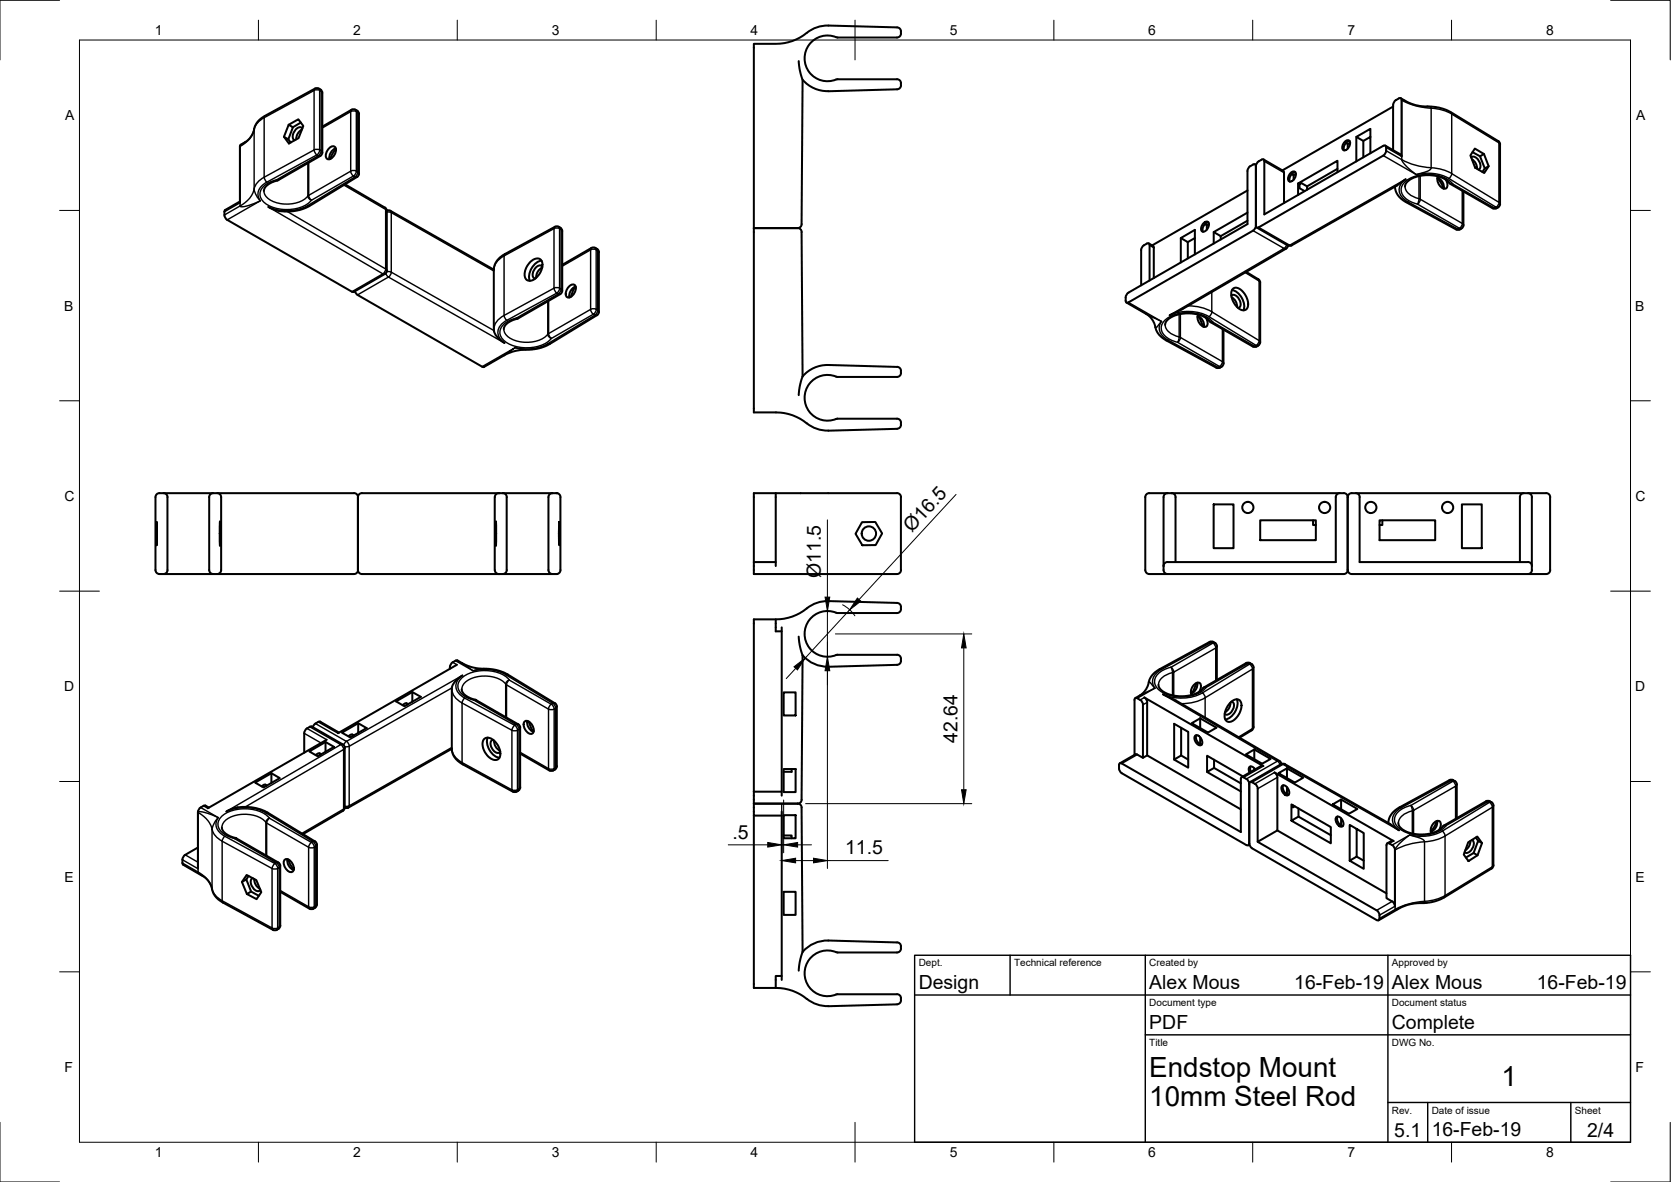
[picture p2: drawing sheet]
<svg xmlns="http://www.w3.org/2000/svg" width="420mm" height="297mm" viewBox="0 0 420 297" stroke-linecap="round" stroke-linejoin="round" font-family="sans-serif">
<!-- layer: Visible -->
<g fill="none" stroke="#000" stroke-width=".51">
<path d="M200.8 15.4l.3 2.2 .7 2.5-.3 36.2M202.8 8.3a12 12 0 0 1-7.7 2.7h-5.6v46.3M202.9 8.3a8.2 8.2 0 0 1 5.4-1.9l17.3 .5a1.3 1.3 0 0 1 1 1.3 1.3 1.3 0 0 1-1.1 1.2h-14.9M210.2 9.3a5.7 5.7 0 0 0-7.9 5.4 5.7 5.7 0 0 0 7.9 5.3M210.2 9.4h.4M210.6 19.9h14.9a1.3 1.3 0 0 1 1.1 1.3 1.3 1.3 0 0 1-1 1.2l-17.3 .5M210.6 19.9l-.4 .1M60.5 36.4l-.2 .4v14.2M72.5 35l.6 .8M72.6 31.4l2.4-1.4 1.3 1.7-1.2 3-2.5 1.4-1.2-1.7zM72.6 31.4l1.1 .6-1.2 3-1.1-.6M75.6 30.8l-1.9 1.2"/>
<path d="M75.9 32.6a2.73 2.73 0 0 0-1.4 2.4M76 32.3a1.15 1.15 0 0 0-1.8 .5l-.4 .7a1.31 1.31 0 0 0 .3 1.7M80.2 22.3l.3 .2M80.2 22.3l-.5-.2-.5 .2-13.3 7.3-1.5 1.5-.8 2.3-.7 1.2-.9 .9-1.5 .9M80.5 22.5l.4 .3 .1 .5M81 31.8l7.4-4.2a1.4 1.4 0 0 1 1.9 1.1v14.9l-.3 .7-12.9 7.8-1.5 .6-1.7 .4h-3.1a8 8 0 0 1-3.3-1.1M81 23.4v14.9M81 38.3l-.1 .5-.4 .4-10.5 6.1M82.9 37.2a.91 .91 0 0 1 1.2-.4 .91 .91 0 0 1 .3 1.3l-.6 1.2a.98 .98 0 0 1-1 .7 .98 .98 0 0 1-.9-.9l.2-.8zM84.4 37.3a2.6 2.6 0 0 0-1.6 2.7M84.4 37.5l-.8 1.1-.5 1.3M201.8 20a8.2 8.2 0 0 0 6.5 2.9"/>
<path d="M338.2 35.6a.73 .73 0 0 1 1.2 0 1.83 1.83 0 0 1-1.5 2.2 1.34 1.34 0 0 1 .3-2.2zM338.9 36.2v1.1M339.3 35.4a1.83 1.83 0 0 0-1.3 2.4M339.5 35.9l-.6 .3-.5-.3M341 34.4v6.2M342.8 35.4v4.1M344.6 34.4l-1.8 1-1.8-1 3.6-2v6.1M348.3 36.6l3.9 2.2M348.5 37.9v-1.1l-.4-.3-.3 .1-29.9 17.3v-13.4M348.5 37.9l-.2 .7-.5 .5-31.3 18-.5 .1-.2-.5-.2 .7-.5 .5-31.4 18.1h-.5l-.2-.4M350.3 26.4v11.3M350.3 26.8l-27.9 16"/>
<path d="M351.7 24.8a1.86 1.86 0 0 0-1.4 1.6M351.7 24.7h.5l.2 .4M352.2 24.7l1.1 .6a14.4 14.4 0 0 0 7.4 1.6l2.1 .4 1.9 .8 12 7.3M352.2 38.8l.2 .5M352.4 25.2v14.1M369.9 39.6a1.42 1.42 0 0 1 2.1 1l.1 .4a1.27 1.27 0 0 1-.3 1.6M370.2 38.2l1.9 1.1M370.8 37.3l2.3 1.4 1.2 3.1-1.1 1.7-2.3-1.4-1.2-3zM373.1 38.7l-1 .6 1.2 3M376.7 35.4l.4 .4 .1 .5v15a1.37 1.37 0 0 1-1.9 1l-10.6-6a8.4 8.4 0 0 0-9.1-1.7 3.1 3.1 0 0 0-2.3 2.3M56.4 53.2a1.93 1.93 0 0 0 .7 2.1l31.4 18h.5M60.3 50.6l-3.7 2.1-.2 .5"/>
<path d="M70 45.3l-1.6 .5-1.2 .7a1.86 1.86 0 0 0-.8 1.5M86.7 46.3l10.1 5.9M96.8 52.2l.3 .3 .2 .5M97.3 52.9l.9 .1 26 14.8M97.3 53v15M139.5 57l-13 7.1-1.2 1.1a4 4 0 0 0-1.1 2.6M139.5 57a1.39 1.39 0 0 1 1.9 1.1v15l-.2 .4-.3 .4-10.6 6.1M189.5 57.3v46.3h5.6a12.7 12.7 0 0 1 8.3 3.2l1.3 .7 1.4 .5 2.2 .2M189.5 57.3h11.1M201.5 58.3l.3 36.3M201.6 56.3a.97 .97 0 0 1-1 1 1.01 1.01 0 0 1 1 1M296.9 59.8v6.2"/>
<path d="M300.4 59.8l-1.7 1M302.7 56a.73 .73 0 0 1 1.2 0 1.83 1.83 0 0 1-1.5 2.2 1.34 1.34 0 0 1 .3-2.2zM303.4 56.6v1.1M303.9 55.9a1.83 1.83 0 0 0-1.4 2.3M304 56.3l-.6 .3-.4-.3M305.2 58.3v2.9M306.9 59.3v.9M313.7 53.4l-8.5 4.9 1.7 1M313.7 55.5l-6.8 3.8M313.7 47.9l-24 13.8M315.6 41.3l.2 .2M315.8 41.8v14.9"/>
<path d="M315.8 41.8l-.2-.5a2.06 2.06 0 0 0-1.9 1.7v13.3l-30.2 17.5a2.05 2.05 0 0 0-.5 1.8M316 57.2l7.8 4.5 .5 .1 .5-.1M317.2 40.1a1.9 1.9 0 0 0-1.4 1.7M317.2 40.1h.5l.2 .4M317.7 40.1l5.1 2.9 .1 8M324.5 43.5a.73 .73 0 0 1 1.3 0 1.83 1.83 0 0 1-1.5 2.1 1.34 1.34 0 0 1 .2-2.1zM325.3 44v1.2M325.7 43.3a1.83 1.83 0 0 0-1.4 2.4M325.8 43.7l-.5 .3-.5-.2M326.4 46.1v2.9M328.7 47.7v-.9l-1.5-.8-.5 .3v1l1.3 .7M336.3 43.3v-2.9l-9.9 5.7 .3 .2"/>
<path d="M336.3 42.4l-7.6 4.4M350.8 46.9v.1a4.7 4.7 0 0 0 2.7 3.8l12.6 6.8 .5 .2 .5-.2M353.4 45l-2.1 1.6-26.5 15.1M361.4 44.8l1 1.2 .5 1.4M361.4 44.7a2.6 2.6 0 0 1 1.6 2.7M361.6 44.3a2.27 2.27 0 0 0 1.8 3.1 1.47 1.47 0 0 0 .1-2.3M368 48.1v8.5l-.3 .7-.6 .3M370.1 40a2.78 2.78 0 0 1 1.3 2.4M374.3 41.8l-1 .5-.6 .9M89.2 73.2l.7 .9 31.3 18M96.8 68.9l-7.8 4.4M97.3 68l-.2 .5-.3 .4"/>
<path d="M124.2 67.8v14.9l.3 1.4a6.3 6.3 0 0 0 2.4 2.1M130.3 80l-2.3 1a2.2 2.2 0 0 0-1.3 1.7M133.3 65.8a1.82 1.82 0 0 1 2.8-.3 4 4 0 0 1-3.1 5.1 1.59 1.59 0 0 1-1-2.3l.5-1.3zM136.2 65.5a4.2 4.2 0 0 0-3 5.1M136.3 67.3a2.68 2.68 0 0 0-1.5 2.5M136.4 67.1a1.16 1.16 0 0 0-1.9 .5l-.3 .4a1.26 1.26 0 0 0 .4 2M143.2 71.9a.91 .91 0 0 1 1.2-.3 .91 .91 0 0 1 .4 1.2l-.6 1.2a.98 .98 0 0 1-1.1 .8 .98 .98 0 0 1-.9-.9l.2-.9zM144.3 72.6l-.8 2M144.7 72a2.6 2.6 0 0 0-1.5 2.7M144.8 72.3l-.5 .3-.3-.1M148.7 62.3l-7.3 4.3M148.7 62.3l.8-.1 .6 .3"/>
<path d="M150.1 62.5l.4 .4 .1 .5M150.6 63.4v15M150.6 78.4l-.1 .4-.4 .4-11.9 7.3-2.2 .9-2.5 .4a12.7 12.7 0 0 0-6.8 1.5l-5 2.9M283.3 76l5.7 3.5 1.2 1.8 .7 2 .6 .9 1 .9 13.3 7.3 .5 .1 .5-.1M287.6 61.6l-.5 .5-.2 .7v8.9M288.8 61.2l1.1 .6 .2 .4M289.1 61.6v8.9M289.1 61.6l-.1-.3-.4-.2-1 .5M290.1 62.3v7.6M300.4 63.9v-6.1l-3.5 2 1.8 1v4.1M301.1 79.6l.5 .3 .2-.1M301.1 79.4a2.6 2.6 0 0 1 1.6 2.7"/>
<path d="M301.3 79.1a2.27 2.27 0 0 0 1.8 3.1 1.47 1.47 0 0 0 .1-2.4M301.6 79.9l.9 2.2M309.6 74.3a1.34 1.34 0 0 1 1.9 .8l.4 .7a1.1 1.1 0 0 1-.6 1.6M309.7 74.7a2.75 2.75 0 0 1 1.4 2.4M309.8 72.9a4.2 4.2 0 0 1 2.8 5.1M309.9 72.7a1.59 1.59 0 0 1 2.4 .4 3.8 3.8 0 0 1 1.1 4.6 1.78 1.78 0 0 1-2.4-.6 4.1 4.1 0 0 1-1.1-4.4zM313.4 68.3l3 1.9 .4 .6 .1 15.2a1.4 1.4 0 0 1-1.9 1.1l-10.6-6.1a8.6 8.6 0 0 0-9.5-1.5 2.81 2.81 0 0 0-1.9 2.1M323.9 61.7l-.5 .8-26.3 15.3-3 1.4M121.2 92.2h.5M201.8 94.6l-.7 2.4-.3 2.3M201.8 94.6a8.2 8.2 0 0 1 6.5-2.9l17.3 .5a1.29 1.29 0 0 1 1 1.3 1.29 1.29 0 0 1-1.1 1.2h-14.9M210.2 94.6a5.7 5.7 0 0 0-7.9 5.4 5.7 5.7 0 0 0 7.9 5.3"/>
<path d="M210.2 94.7h.4M307.6 82.8l.1 8.5-.3 .7-.6 .4M210.6 105.2h14.9a1.3 1.3 0 0 1 1.1 1.3 1.3 1.3 0 0 1-1 1.2l-17.3 .5M210.6 105.2l-.4 .1M39.3 134.1h.2M39.3 131.2l.2 2.9-.2 2.9zM39.3 131.2h.1M40.1 123.9h48.9M40.1 123.9a1.01 1.01 0 0 0-1 1v18.4a1.11 1.11 0 0 0 1.5 1h13M41.1 123.9a1.01 1.01 0 0 1 1 1v18.4a.97 .97 0 0 1-1 1M53.6 123.9a1.01 1.01 0 0 0-1 1v18.4a1.01 1.01 0 0 0 1 1M54.6 123.9a1.01 1.01 0 0 1 1 1v18.4a1.01 1.01 0 0 1-1 1"/>
<path d="M55.3 131v6.2zM89 123.9a1.01 1.01 0 0 1 1 1M90 124.9v18.4M91 123.9h48.9M91 123.9a1.01 1.01 0 0 0-1 1M124.7 131v6.2zM125.4 123.9a1.04 1.04 0 0 0-1 1v18.4a1.01 1.01 0 0 0 1 1M126.4 123.9a.97 .97 0 0 1 1 1v18.4a1.01 1.01 0 0 1-1 1M138.9 123.9a1.01 1.01 0 0 0-1 1v18.4a1.01 1.01 0 0 0 1 1M139.9 123.9a1.01 1.01 0 0 1 1 1v18.4a.97 .97 0 0 1-1 1h-1M140.5 134.1h.2M140.6 131.2l.1 5.8v-2.9"/>
<path d="M140.7 131.2v2.9M195.1 123.9v18.3M216.7 131.2h3.4l1.7 2.9-1.6 2.9h-3.4l-1.7-2.9zM225.5 123.9h-36v17.4M225.5 123.9a.97 .97 0 0 1 1 1v18.4a1.01 1.01 0 0 1-1 1h-36v-3M289 123.9h48.9M289 123.9a1.01 1.01 0 0 0-1 1v18.4a1.38 1.38 0 0 0 1.6 1h4M293.6 123.9a1.01 1.01 0 0 0-1 1v18.4a1.01 1.01 0 0 0 1 1M294.6 123.9a1.01 1.01 0 0 1 1 1v16.4M305.2 126.8h5v11h-5zM316.9 130.8h14v4.9h-14zM330.2 130.8v1.1h.7"/>
<path d="M336.9 123.9a1.01 1.01 0 0 0-1 1v16.4l-42.3-.1a1.01 1.01 0 0 0-1 1M337.9 123.9a1.01 1.01 0 0 1 1 1M338.9 124.9v18.4M339.9 123.9h48.9M339.9 123.9a1.01 1.01 0 0 0-1 1M340.9 123.9a1.01 1.01 0 0 1 1 1M341.9 124.9v16.4l42.3-.1a1.01 1.01 0 0 1 1 1M346.9 130.8h14v4.9h-14zM347.6 130.8v1.1h-.7M367.6 126.8h5v11h-5zM383.2 123.9a1.01 1.01 0 0 0-1 1v16.4M384.2 123.9a1.01 1.01 0 0 1 1 1"/>
<path d="M385.2 124.9v18.4M388.8 123.9a1.01 1.01 0 0 1 1 1M389.8 124.9v18.4M90 143.3a1.01 1.01 0 0 0 1 1h34.4M90 143.3a1.01 1.01 0 0 1-1 1h-35.4M125.4 144.3h1M126.4 144.3h12.5M189.5 141.3h5.6M195.1 155.6v3.1h1.5M196.6 157.7v42.2M200.8 160l.3 2.2 .7 2.5M210.2 154a5.7 5.7 0 0 0-7.9 5.3 5.7 5.7 0 0 0 7.9 5.3"/>
<path d="M210.2 154l.4 .1M226.5 152.5a1.14 1.14 0 0 1-1 1.6h-14.9M226.5 152.5a1.01 1.01 0 0 0-.9-1l-17.3-.4a8.8 8.8 0 0 0-6.3 2.4 12.4 12.4 0 0 1-6.9 2.1h-5.6v43.4M338.9 143.3a1.01 1.01 0 0 0 1 1h44.3M338.9 143.3a1.01 1.01 0 0 1-1 1h-44.3M385.2 143.3a1.01 1.01 0 0 1-1 1M389.8 143.3a1.4 1.4 0 0 1-1.7 1h-3.9M99.6 176.3l4.1-2.4 2.1 1.2-4.1 2.4zM102.2 176.7l.1 .4M102.6 177a.77 .77 0 0 0-1.4 .2M103.7 173.9v2.4M113.1 167.7v.4"/>
<path d="M113.8 166.4l1.1-.5 1.2 .7a14.4 14.4 0 0 0 7.4 1.6l2.1 .4 1.9 .8 12 7.3M113.8 166.4l-.5 .5-.2 .7M114.9 167.1l-29.9 17.2M116.1 173.2l.1 .5a4.6 4.6 0 0 0 3.3 2.1M116.3 169.7a4.4 4.4 0 0 0-2.7 3.5v15M119.5 175.8l10.8 6.2M139.5 176.7l.4 .4 .1 .5v14.9a1.41 1.41 0 0 1-1.9 1.1l-7.3-4.2M197 174h3v5.8h-3zM201.8 164.7l-.3 36.3M201.8 164.7a8.2 8.2 0 0 0 6.5 2.8M210.6 164.6h14.9M210.6 164.5l-.4 .1"/>
<path d="M225.5 164.5a1.01 1.01 0 0 1 1 1M226.5 165.6a1.14 1.14 0 0 1-.9 1.5l-17.3 .5M286 175.5a1.82 1.82 0 0 1 1.4 1.6v13.3l-1.4-.8M286 175.5l-.5-.1-.2 .5v13.8M287.7 175.3l29.9 17.2M287.8 175.3l.5 .5 .1 .7v13.3l23.6 13.6M291.3 172.1a3.5 3.5 0 0 0 3 2.5 8.2 8.2 0 0 0 8.2-1.6M292.4 174.5l3.2 1.5 26.1 15.2 .5 .8M300 173.8l-.6 .3M300.8 171.6l-.8 2.2 .2 .1M301 171.6a2.6 2.6 0 0 1-1.5 2.7M301.5 173.9a1.47 1.47 0 0 0-.1-2.4 2.27 2.27 0 0 0-1.7 3.1"/>
<path d="M302.8 172.7l-.3 .3M304.1 161.3l-13.5 7.5-1.4 1.6-.6 2.1-.8 1.2-.8 .8-1.5 .9M304.1 161.3l.5-.1 .5 .1M305.1 161.3l.6 .4 .3 .7M306 162.4v8.5M309.3 176.7a1.63 1.63 0 0 1 2.6-.4 4.1 4.1 0 0 1-2.9 5.1 1.61 1.61 0 0 1-1-2.2l.4-1.3zM309.4 176.6a2.75 2.75 0 0 1-1.4 2.4M309.6 176.3a1.24 1.24 0 0 1 .4 1.9l-.4 .8a1.2 1.2 0 0 1-1.7 .4M311 175.7a4.2 4.2 0 0 1-2.9 5.1M314.7 166.9l-.6-.4-.8 .1-10.5 6.1M314.7 166.8l.4 .4 .1 .5v15.2l-.5 .6-3 1.9M64.1 196.7l4.1-2.4 2.2 1.2-4.1 2.4z"/>
<path d="M66.7 197.2l.1 .4M67.1 197.4l-.6-.2-.7 .4M68.2 194.3v2.5M76.5 184.3v4.9M77.8 188.8l4.1-2.3 2.1 1.2-4.1 2.4zM77.9 182.7a1.86 1.86 0 0 0-1.4 1.6M78.4 182.6l7.8 4.5 .5 .6v15.5l-.5 .6-10 5.8M78.4 182.6h-.5M79.3 181.8l.9-.5h.3l4.8 2.8M79.3 181.8l-.6 .9M80.3 189.3l.2 .4M80.7 189.6a.76 .76 0 0 0-1.3 .2"/>
<path d="M81.9 186.5v2.4M82.1 185.9l-29.9 17.2M86 184.1l4.1-2.4 2.1 1.3-4.1 2.3zM88.5 184.6l.2 .4M88.9 184.8a.76 .76 0 0 0-1.3 .2M90.1 181.7v2.5M113.6 188.2v.1a4.7 4.7 0 0 0 2.8 3.8l12.5 6.8 .5 .2 .5-.2M113.6 188.2l-26 14.8M121.7 185.8a2.17 2.17 0 0 1 3.1 1 3.2 3.2 0 0 1 .6 3.9 2.39 2.39 0 0 1-3.2-1.3 3.4 3.4 0 0 1-.5-3.6zM122.6 185.4a4.2 4.2 0 0 0 3 5M124 185.9a1.26 1.26 0 0 0-.4 2.1l.3 .3a1.16 1.16 0 0 0 1.9 .6M124.2 186.1a2.68 2.68 0 0 0 1.5 2.6"/>
<path d="M130.3 182l.4 .4 .1 .5v14.9l-.3 .8-.6 .3M131.9 181.3a1.61 1.61 0 0 1 2.1 1.4 .98 .98 0 0 1 .2 1.2 .98 .98 0 0 1-1.3 .4 2.35 2.35 0 0 1-1-3zM132.6 181.2a2.6 2.6 0 0 0 1.5 2.7M132.9 181.3l.8 2.1M133.7 183.4l-.2 .1M133.7 183.4l.5 .3M189.5 199v3M189.5 199h7.1M197 193.3h3v5.8h-3zM199.1 193.3v.7h-2.1M286 189.6h-.5l-3.9 2.2M288.4 189.8l-1 .6"/>
<path d="M297 182.9v7l-1.8 1v-9l3.6 2v9l-3.6-2M297 189.9l1.8 1M299.6 181.7l2.2-1.2 4.1 2.4-2.2 1.2zM300.5 184.9a1.57 1.57 0 0 1 1.8 2 .85 .85 0 0 1-.9 .4 .85 .85 0 0 1-.7-.7l-.2-.4a1.27 1.27 0 0 1 0-1.3zM300.8 184.7a1.83 1.83 0 0 0 1.4 2.4M301.8 180.5v2.5M301.8 185.3v1.7M303.5 194l8.5 4.9M305.3 193l-1.8 1v-4.1l9 5.2M305.3 190.9v2.1l6.7 3.9M312.7 195.4a1.9 1.9 0 0 1 1.4 1.6M312.7 195.3h-.5l-.2 .5v13.3l-29.9-17.2-.5-.1a2.03 2.03 0 0 0 .5 2.5l31.6 18.2 .4-.3v-.3v-14.9"/>
<path d="M313.3 189.6l2.1-1.3 4.1 2.4-2.1 1.2zM314.3 196.5l7.8-4.5 .8-.1 26.7 15.2 2.2 1.6M314.5 192.6l-.2 .6 .2 .8M315.4 188.3v2.5M315.4 193.1v.4M315.6 193.3a.96 .96 0 0 0-1.5-.4l.1 1.3M317.1 192.5l-4.9 2.8M317.2 192.4l.5 .1M321.2 195.4v13.3l-5 2.8v-13.6a2.11 2.11 0 0 0-1.9-1.4l-.2 .5M321.2 195.4l-.2-.8-.5-.5 29.9 17.3-.5-.1M321.5 194.3l2.1-1.2 4.1 2.3-2.1 1.3zM322.4 197.5a1.57 1.57 0 0 1 1.7 2 .85 .85 0 0 1-.8 .4 .85 .85 0 0 1-.7-.7l-.2-.4a1.27 1.27 0 0 1 0-1.3z"/>
<path d="M322.7 197.3a1.83 1.83 0 0 0 1.3 2.4M323.6 193.1v2.4M323.6 197.8v1.8M364.4 196.1l-13 7.1-1.4 1.3a3.6 3.6 0 0 0-.9 2.3M364.4 196h.8l.6 .3M365.8 196.3l.4 .3 .1 .5v8.5M46.6 214.8a2.02 2.02 0 0 0-.5 2.5l5.8 3.5 1.2 1.8 .6 2 .7 .9 .9 .8 13.3 7.4 .5 .1 .5-.1M49.8 213l-3.2 1.8M51.2 202.5a1.9 1.9 0 0 0-1.4 1.6v14.2M51.2 202.5h.5l.8 .5M55.8 207.9v.4a4.6 4.6 0 0 0 3.6 2.4M56.9 203.9a11.1 11.1 0 0 1 10.4 .3l12.3 7.6 .1 15.5"/>
<path d="M59.4 210.7l10.6 6 .4 .4 .1 .5v15l-.3 .7-.6 .4M62 219.9l2.5 1.3 1.2 3-1.2 1.8-2.4-1.3-1.3-3.1zM71.6 216.1a1.61 1.61 0 0 1 2.1 1.3 .98 .98 0 0 1 .1 1.3 .98 .98 0 0 1-1.2 .3 2.35 2.35 0 0 1-1-2.9zM72.3 215.9a2.6 2.6 0 0 0 1.5 2.7M72.5 216l.5 1.3 .9 1.1M87.6 202.9l-.9 .1M189.5 205v43.3h5.6a12.7 12.7 0 0 1 8.3 3.1l1.3 .7 1.4 .5 2.2 .2M189.5 202v3h7.1M189.5 202h11.1M196.6 204v42.3M197 204.9h3v5.8h-3zM197 210h2.1v.7"/>
<path d="M200.6 201.9a1.01 1.01 0 0 1 1 1M201.5 203l.3 36.2M201.6 201a1.01 1.01 0 0 1-1 1M314.1 211.9l.2 .7 .5 .6 31.3 18M314.2 212.3l-.3 .1M316.2 211.5l29.9 17.3M321.2 208.7l27.4 15.8M325.1 202.3v.6l.5-.3M326.5 203.2v2l8.1 4.7M326.5 205.2l-1.8 1 9.9 5.7v-4.1l-9.9-5.7v4.1M335.1 202.1l2.1-1.2 4.1 2.4-2.1 1.2zM336 205.3a1.57 1.57 0 0 1 1.8 2.1 .85 .85 0 0 1-.9 .3 .85 .85 0 0 1-.7-.6l-.2-.4a1.27 1.27 0 0 1 0-1.4z"/>
<path d="M336.3 205.2a1.83 1.83 0 0 0 1.4 2.3M337.2 200.9v2.5M337.2 205.7v1.8M341.1 208.3v7l-1.7 1v-9l3.5 2v9l-3.5-2M341.1 215.3l1.8 1M349.9 211.3l-1.1 .6M350 212.4l-.9-.5-.4 .2-.1 .3v13.3l1.4 .8M350 212.4l.5 .5 .2 .7 .1 14.1-.3-.7-.5-.5M361.2 206.3l-.5 1.4-1 1.2M361.4 206.3a2.6 2.6 0 0 1-1.6 2.7M361.8 208.6a1.47 1.47 0 0 0-.1-2.3 2.27 2.27 0 0 0-1.7 3.1M369.2 211.7l2.3-1.5 1.1 1.7-1.1 3-2.3 1.5-1.2-1.6z"/>
<path d="M369.7 211.3a2.79 2.79 0 0 1-1.2 2.4M370.1 211.1a1.83 1.83 0 0 1-.3 2.7 1.18 1.18 0 0 1-1.5 .3M371.1 210.5l.6 .8M371.5 214.9l-1-.5-1.9 1.1M372.6 211.9l-.9-.6-1.2 3.1M373.6 201.4l-10.5 6a8.2 8.2 0 0 1-8.7 1.9 3.4 3.4 0 0 1-2.8-2.5M374.6 201.4l.4 .2M374.6 201.4l-.5-.2-.5 .2M375 201.6l.4 .4 .1 .5-.1 15.4-13 8-1.8 .7-2.2 .3a12.8 12.8 0 0 0-6.8 1.5l-5 2.9M61.9 221l1.2 3.1-1 .6M62.5 220.1l-.6 .9-1.1 .6M63.1 224.1l2 1"/>
<path d="M63.6 220.7a1.58 1.58 0 0 0 0 2.5l.3 .3a1 1 0 0 0 1.6 .1M63.9 220.9a2.72 2.72 0 0 0 1.5 2.5M70.5 224.1l7.3 4.2a1.38 1.38 0 0 0 1.9-1M197 224.1h3v5.8h-3zM201.8 239.2l-.7 2.5-.3 2.2M210.2 239.3a5.7 5.7 0 0 0-7.9 5.3 5.7 5.7 0 0 0 7.9 5.3M210.2 239.3l.4 .1M225.6 236.8l-17.3-.4a8.2 8.2 0 0 0-6.5 2.8M225.6 236.8a1.01 1.01 0 0 1 .9 1M226.5 237.8a1.14 1.14 0 0 1-1 1.6h-14.9M346.1 228.7l.3 .3a2.16 2.16 0 0 1 .3 2.3l-.6-.1M196.6 245.3h-1.5v3"/>
<path d="M210.6 249.9h14.9M210.6 249.8l-.4 .1M225.5 249.8a1.01 1.01 0 0 1 1 1M226.5 250.9a1.14 1.14 0 0 1-.9 1.5l-17.3 .5"/>
<circle cx="218.5" cy="134.1" r="1.81"/>
<circle cx="313.8" cy="127.5" r="1.41"/>
<circle cx="333.1" cy="127.5" r="1.41"/>
<circle cx="344.7" cy="127.5" r="1.41"/>
<circle cx="364" cy="127.5" r="1.41"/>
</g>
<!-- layer: Visible Narrow -->
<g fill="none" stroke="#000" stroke-width=".36">
<path d="M60.3 36.8l.1 15M63.9 32.5a6.5 6.5 0 0 1-3.5 4.3l1.2-1.1M63.9 32.4v.1M63.9 32.5v15M66.4 29.6l12.6-6.9v15l-12.6 6.8zM66.6 29.1l-.2 .5-1.1 .7-.8 .8-.6 1.4M79 37.7l.7-.2 .7 .2-.2 .7-.5 .5-.5-.5zM79.2 22.2l-.2 .5 .7-.2 .7 .2-.2-.4M80.4 22.7l.4 .3v14.9l-.4-.2zM80.5 22.5l.5 .8M81 38.3l-.2-.4-.3 .7-.5 .5 .5 .1M88.2 28l.7-.1 .7 .1"/>
<path d="M88.2 28.1v14.9M88.2 28.1l-7.2 4.1M88.4 27.6l-.2 .4M89.4 27.6l.2 .4M89.6 28.1l.4 .2v14.9l-.4-.2M89.6 28.1v14.9M89.8 27.8l.5 .9M347.8 39.1l8.3 4.8M348.5 37l3.9 2.3M348.5 37.9l4 2.2M352.4 25.2l.1 14.9M353.3 25.3a.5 .5 0 0 0-.8-.1 16.5 16.5 0 0 0 7.4 2"/>
<path d="M358.8 26.8a.79 .79 0 0 1 1.1 .4M359.9 27.2v15M359.9 27.2a11.4 11.4 0 0 1 5.1 1.4M364.8 28.2l.2 .5M365 28.7l11.9 7.2M365 28.7v14.9M376.7 35.4l.2 .5M376.9 35.9v14.9l-11.9-7.2M376.9 35.9l.3 .4M60.3 51l-3.9 2.2M60.4 51.8l-4 2.2M63.9 47.5a6.5 6.5 0 0 1-3.5 4.3"/>
<path d="M63.9 47.5l.5 1.6 1 1.4-3.5 1.3a1.35 1.35 0 0 1-1.5 0M66.4 48a3.5 3.5 0 0 0 2.7 2.8 8.1 8.1 0 0 0 8.3-1.5M67.1 45.8a3.1 3.1 0 0 0-1.6 4.7l-8.4 4.8M67.1 45.8l12.6-6.9 .3 .2-10.5 6.1a4.9 4.9 0 0 0-4.1 3.5 4.4 4.4 0 0 0 3.9 3.6 9.8 9.8 0 0 0 8.6-1.5l.4-.5M67.1 45.8l-.5-.6-.2-.7-1.5 1.2-.7 .8-.3 1M70 45.3l-.5-.1 .2 .2M72.2 53.2l24.8 14.4M77.4 51.7a11.4 11.4 0 0 1-9.9 .3l28.8 16.8-7.8 4.5M77.4 51.7h.5M77.4 49.3a1.2 1.2 0 0 0 .9 1M77.4 41v8.3M77.6 49.1l.2 .7 .5 .5"/>
<path d="M77.6 49.1l-.2 .2M77.6 40.9v8.2M86.5 46.5l10.5 6.1v15M88.2 43l.2 .7 .5 .5M88.2 43l.7-.2 .7 .2M88.2 43l-10.6 6.1M88.9 44.2l.4 .3M88.9 44.2l-10.6 6.1M89.3 44.5l-11.9 7.2M89.3 44.4l.5 .1M89.6 43l-.2 .7-.5 .5M90.3 43.6l-.3-.4-.2 .7-.5 .5"/>
<path d="M96.8 52.2l.5 .8M97.3 53.3l1.1 .1M98.2 53l.2 .4M98.4 53.4l25.8 14.7M98.4 53.4v15M139.3 57.5l-12.6 6.8v15l12.6-6.9M139.3 57.5v14.9M139.5 57l-.2 .4M140.5 57l.2 .5-.7-.2-.7 .1M140.7 57.5l.4 .2v15l-.4-.3zM140.9 57.2l.5 .9M315.1 58l7.8 4.4-28.8 16.8a11.3 11.3 0 0 1 9.9 .4"/>
<path d="M316.5 57.1l7.8 4.5M317.9 40.5l5 2.9M352.5 40.1l.6 1.2 1.9 1.8a1.47 1.47 0 0 0 1.7 .6l2.4-.7 .5-.4 .3-.4M352.5 40.1a16.9 16.9 0 0 0 7.4 2.1M353.3 46.9a3.4 3.4 0 0 0 2.6 2.8l.9 .2M353.4 45l-29.1 16.6M353.5 45a2.93 2.93 0 0 0-.3 5.2l.9 .5M354 50.7l12.6 6.9 .4-.2M354 50.7l-.4 .1M356.1 43.9a11.4 11.4 0 0 1 8.2 .9M356.4 51.3l10.6 6.1M356.8 44.2v5.7"/>
<path d="M356.8 49.9l-.4 1.4M356.8 49.9l.3 .2M357.1 50.1l10.6 6M357.1 44.2v5.9M357.1 50.1l-.2 .7-.5 .5M359.9 42.2a11.4 11.4 0 0 1 5.1 1.4M364.3 44.8l11.9 7.3-.4 .2M364.4 46l.8 .2M365 43.6l-.2 .7-.5 .5M365.2 46.2l10.6 6.1M365.2 46.2h-.5M365.3 46.2a9 9 0 0 0-9.1-2 4.4 4.4 0 0 0-3.9 3.6 4.1 4.1 0 0 0 3.1 3.2l1 .3"/>
<path d="M367 57.4h.5M367.1 57.6h-1M367.7 47.9v8.2M367.7 56.1l.3 .5M367.7 56.1l-.2 .7-.5 .6M375.8 52.3h.5M375.8 52.3h-.5M376.2 52.1h.5M377.2 51.2l-.3-.4-.2 .7-.5 .6M97 67.6l-.2 .7-.5 .5 .5 .1M97 67.6l.3 .4M97 68.7l.7 .9"/>
<path d="M97.2 68.3l1.2 .1M97.7 69.6l29.1 16.6a2.93 2.93 0 0 1-.2-5.2l.8-.5M97.7 69.6l-7.8 4.5M98.4 68.4l25.8 14.7M98.4 68.4l-.2 .7-.5 .5M127 63.8l-.2 .5-1.3 .8a3.6 3.6 0 0 0-1.3 2.7M129.8 79.9a4.9 4.9 0 0 0-4.1 3.5 4.4 4.4 0 0 0 3.9 3.7 9.8 9.8 0 0 0 8.6-1.6l.4-.5M129.8 79.9l.5 .1M129.8 79.9l.3 .2M137.7 75.7v8.3M137.9 75.6v8.2l10.6-6M139.3 72.4l.7-.2 .7 .2-.2 .7-.5 .6"/>
<path d="M139.3 72.4l.2 .7 .5 .6M140 73.7l.4 .2M140 73.7l-12.6 6.8M140.4 73.9l-10.6 6.1M140.4 73.9h.5M141.4 73l-.3-.4-.2 .7-.5 .6M148.5 77.7l.2 .7 .5 .6M148.5 77.7l.7-.1 .7 .1M148.5 62.8v15M148.5 62.8l-7.1 4.1M148.7 62.3l-.2 .5M149.2 79l.4 .2"/>
<path d="M149.2 79l-10.6 6.1M149.6 79.2l-11.9 7.2M149.6 79.2h.5M149.7 62.3l.2 .5-.7-.2-.7 .2M149.9 77.8l.4 .2M149.9 77.7l-.2 .7-.5 .6M150.1 62.5l.2 .5M150.3 63l-.4-.2v15M150.3 63v15M150.3 77.9l.3 .5M150.3 63l.3 .4M150.3 77.9l-.2 .7-.5 .6"/>
<path d="M283.7 76l8.4 4.8-1.3 1.5-.2 .1-.1-.2M288.2 78.9l3.9 1.9a3.1 3.1 0 0 0 1.6 4.7M289.1 61.6l1 .7M296.5 79v5.7M296.8 78.9v5.9M298.7 76.9a11.8 11.8 0 0 1 6 1.4M304 79.6l11.8 7.2M304.7 73.4v5l11.9 7.2M304.7 78.3l-.2 .7-.5 .6M313.1 68.5l3.5 2.1M316.4 70.2l.2 .4M316.6 70.6l.3 .4"/>
<path d="M316.6 70.6v15M323.5 61.5l-.6 .9 .5 .1M324.3 61.6l.5 .1M324.3 61.6l-.5 .1M126.7 82.7a3.5 3.5 0 0 0 2.7 2.8 8.1 8.1 0 0 0 8.3-1.5M126.7 89.3l2.8-1.9-8.3 4.7M127.5 80.5l-.5-.5-.2-.7-1.3 .8a3.6 3.6 0 0 0-1.3 2.6M137.7 86.4a11.2 11.2 0 0 1-8.2 1l2.7 .5M137.7 86.4h.5M137.7 84l.2-.2 .2 .7 .6 .5M137.7 84a1.2 1.2 0 0 0 1 1M293 81.6a3.4 3.4 0 0 0 2.6 2.8l.9 .3"/>
<path d="M293.7 85.5l12.6 6.8 .3-.2M293.7 85.5h-.4M296.1 86l10.5 6.1M296.5 84.7l-.4 1.3 .5-.5 .2-.7M296.5 84.7l.3 .1M296.8 84.8l10.6 6.1M304.1 80.7l.8 .2M304.9 80.9l10.6 6.1M304.9 80.9a9 9 0 0 0-9-2 4.4 4.4 0 0 0-3.9 3.7 4.1 4.1 0 0 0 3.1 3.1l1 .3M304.9 80.9l-.5 .1M306.7 92.1l.5 .1M306.8 92.4h-1"/>
<path d="M307.4 82.7v8.2M307.4 90.9l.3 .4M307.4 90.9l-.2 .7-.5 .5M315.5 87l.5 .1M315.5 87l-.5 .1M315.8 86.8l-.3 .2M315.9 86.8h.5M316.6 85.6l.3 .4M316.6 85.6l-.2 .7-.5 .5M113.1 167.7l.4 .2M113.6 173.2a4.1 4.1 0 0 0 2.6 3.5M113.6 172.9l-25.8 14.6v15l25.8-14.7"/>
<path d="M113.8 166.4l1.1 .7M114.5 166l4.5 2.6M116.1 166.6l1.7 1.2a1.52 1.52 0 0 0 1.6 .7l2.3-.5M116.2 176.7l12.5 6.8v15l-12.5-6.9zM116.9 175.4l12.5 6.9 .4-.2-10.6-6.1M116.9 175.4l-.5 .6-.2 .7M116.9 175.4a3.2 3.2 0 0 1-1.8-4.4l1.2-1.3-29.2 16.6-7.8-4.5M119 168.6a11.4 11.4 0 0 1 8.1 .9M119.5 175.8l-.3 .2M119.7 175.9l-.5 .1M127.1 169.5l11.9 7.3M127.1 171.9l.3 .2"/>
<path d="M127.1 171.9a1.21 1.21 0 0 1 1-1l-.5 .5-.2 .7M127.1 171.9v8.3M127.2 171.9a8.1 8.1 0 0 0-9.8-.8 2.65 2.65 0 0 0-1.3 2.1M127.4 172.1l10.5 6.1M127.4 172.1v8.2M127.6 169.5h-.5M128.1 170.9l10.5 6.1 .4-.2M128.1 170.9a9 9 0 0 0-9-2 4.4 4.4 0 0 0-4 3.6 4.1 4.1 0 0 0 3.2 3.2l1 .3M137.9 178.2l.2-.7 .5-.5 .5 .5 .2 .7M137.9 178.2l.7 .2 .7-.2M137.9 178.2v15M139 176.7l.5 .6 .2 .7 .3-.4"/>
<path d="M139.3 178.2l.4-.2v14.9l-.4 .3M139.3 178.2v15M139.5 176.7h-.5M287.7 175.3l-1 .6M288.4 176.5l-1 .6M288.8 171.5l.1-.1 .3 .1 1.2 1.4M290.4 172.9l-3.8 1.9M290.4 172.9l-4.4 2.6M291.6 168.2h.5M292.1 168.2a3.1 3.1 0 0 0-1.7 4.7M294.4 167.7l10.6-6.1-.4-.2-12.5 6.8M294.4 167.7a4.9 4.9 0 0 0-4.1 3.4 4.4 4.4 0 0 0 3.9 3.7 9.8 9.8 0 0 0 8.6-1.5l.5-.5"/>
<path d="M294.4 167.7l.4 1.3M294.4 167.7l.5 .5 .3 .7M294.8 169v5.7M294.8 169a4 4 0 0 0-3.5 3.1M295.1 168.9l10.6-6.1v8.3M295.1 168.9v5.9M295.1 168.9l-.3 .1M302.3 174.1a11.4 11.4 0 0 1-9.9 .4l28.8 16.8-7.8 4.5M302.3 174.1l.5 .6 .2 .7M302.8 172.7l.5 .1M303 175.4l11.9-7.3v15l-3.5 2.1M303 175.4v4.9"/>
<path d="M303 175.3a11.8 11.8 0 0 1-6 1.5M303.3 172.8l10.5-6.1 .4 .2-11.9 7.2M303.3 172.8l-.8 .2M304.1 161.3h1M305.5 161.5l-.5 .1 .5 .5 .2 .7 .3-.4M313.3 166.6h1M314.7 166.8l-.5 .1 .5 .5 .2 .7M315.2 167.7l-.3 .4M76.5 184.3l4.2 2.4M77.2 183.1l4.9 2.8M77.9 182.7l7.8 4.4-28.8 16.8a11.4 11.4 0 0 1 9.9 .4l.5-.1M80 181.4l5 2.9"/>
<path d="M86.2 187.1h-.5l.5 .5 .2 .7 .3-.4M87.1 186.3l-.7 1M87.1 186.3l.5 .5 .2 .7-1.2 .1M113.6 188.2a4.1 4.1 0 0 0 2.6 3.4M116.2 191.6l.2 .5M129.2 182.5l.2-.2 .3 .2 .4 1-.7 .2-.7-.2zM130.1 198.5l-.7 .1-.7-.1 .2 .4M130.1 198.5l-.2 .4M130.3 182l-.5 .1 .5 .5 .2 .7M130.5 183.3l-.4 .2v15M130.5 183.3v15M130.5 198.3l-.4 .2"/>
<path d="M130.5 198.3l-.2 .4M130.8 189l7.1 4.2M130.8 197.8l-.3 .5M130.8 182.9l-.3 .4M137.9 193.1l.2 .5M137.9 193.2l.7 .1 .7-.1M139.3 193.1l-.2 .5M140 192.5l-.5 .9M286 189.6l-3.9 2.3M314.8 196.6l7.8-4.5 29.2 16.6M315.2 182.7l-.5 .8M317.6 192.5l-4.9 2.9"/>
<path d="M320.5 194.1l-5 2.9M321.2 195.4l-5 2.8M321.7 191.2l-.5 .1 .7 .9M323.1 192h-1M364.4 196l1 .1M365.8 196.3h-.5l.5 .6 .2 .7 .3-.5M45.9 216.1l3.9 2.2M45.9 216.9l3.9 2.2M46.6 214.8l3.2 1.9M49.8 204.1v15M49.8 219.1a6.5 6.5 0 0 1 3.5 4.3M49.8 219.1l1.3 1.1"/>
<path d="M49.8 204.1l.5-.1 1.2 .2 3.4 1.3-1.1 1.5-.5 1.4a7.4 7.4 0 0 0-3.5-4.3zM50.5 202.9l4.4 2.6a3.1 3.1 0 0 0 1.7 4.7M51.2 202.5l1 .6M53.3 208.4v15M53.3 208.4l.4 1 .6 .8 1.6 1.2M55.9 211.4l12.5 6.9v14.9l-12.5-6.8M55.9 211.4v15M56.6 210.1l-.5 .6-.2 .7M59.2 210.6l-.3 .1h.5M61.7 202.8l24.7-14.5v15l-10.5 6.2M66.8 204.3l11.9 7.2-.4 .2-10.5-6.1M66.8 206.7l.3 .1"/>
<path d="M66.8 206.7a8.1 8.1 0 0 0-9.7-.9 2.65 2.65 0 0 0-1.3 2.1M66.8 206.7v8.2M67.1 206.8l10.5 6.1v15l-7.1-4.1M67.1 206.8v8.3M67.8 205.6a9 9 0 0 0-9.1-2 4.4 4.4 0 0 0-3.9 3.7 4.1 4.1 0 0 0 3.1 3.1l1 .3 10.6 6.1-.4 .2-12.5-6.8M67.8 205.6l-.5 .5-.2 .7M67.8 205.6a1.2 1.2 0 0 0-1 1.1M68.9 217.2l.2-.2 .3 .2 .4 1-.7 .2-.7-.2zM69.8 218.2l.4-.2v15l-.4 .2M69.8 218.2v15M70 216.7l-.5 .1 .5 .5 .2 .7 .3-.4M78 211.9l.3-.2 .3 .2 .4 1-.7 .2-.7-.2z"/>
<path d="M79 212.9l.4-.2v15l-.4 .2M79 212.9v15M79.2 211.4l-.5 .1 .5 .5 .2 .7 .3-.4M86.7 202.6l1.1-.1-.2 .4M86.7 202.9l-.5 .9M350.4 211.4l-1.1 .6M350.8 213.6h-.1M350.8 213.6v14.9M351.9 202.9l.5 .1a3.2 3.2 0 0 0-1.8 4.4l1.2 1.3M354.7 202.4l10.6-6.1-.4-.2-12.5 6.9M354.7 202.4l.4 1.4v5.7M354.7 202.4l.3 .2a.83 .83 0 0 1 .3 1.1 4.1 4.1 0 0 0-3.7 3.1"/>
<path d="M354.8 202.4a4.9 4.9 0 0 0-4.2 3.5 4.4 4.4 0 0 0 4 3.6 9.8 9.8 0 0 0 8.5-1.5l.5-.5M358.2 211.5l-.2-.4-.5-.3-2.3-.7a1.19 1.19 0 0 0-1.6 .4l-2.1 1.9-.7 1.2M358.2 211.5v15M358.2 211.5a17.3 17.3 0 0 0-7.4 2.1M362.6 208.8l.5 .6 .3 .7M362.6 208.9a11.2 11.2 0 0 1-8.1 .9l-4.5 2.6M363.1 207.4l.5 .1M363.3 210.1v15M363.4 210.1a11.4 11.4 0 0 1-5.2 1.4M363.6 207.5l10.5-6.1 .4 .2-11.9 7.3M363.6 207.5l-.8 .2M366 205.8v-8.2l-10.6 6.1v5.8"/>
<path d="M373.6 201.4h1M375 201.6h-.5l.5 .6 .2 .7M375.2 202.9v14.9l-11.9 7.3M375.2 202.9l-11.9 7.2M375.2 217.8l-.2 .5M375.5 217.4l-.3 .4M375.5 202.5l-.3 .4M53.3 223.4v.1M53.3 223.4l.4 .9 .6 .9 1.6 1.2M55.9 226.4l.2 .4M69.8 233.2l-.7 .2-.7-.2 .2 .5M69.8 233.2l-.2 .5"/>
<path d="M70.5 232.6l-.5 .8M79 227.9l-.7 .2-.7-.2 .2 .4M79 227.9l-.2 .4M79.7 227.3l-.5 .8M350 226.5l-3.9 2.3M350.7 227.8l-3.8 2.2M350.8 228.5l-3.9 2.3M351.6 228.4a.5 .5 0 0 1-.8 .1M358.2 226.5a.79 .79 0 0 1-1 .5M358.2 226.5a17.3 17.3 0 0 0-7.4 2M363.4 225l-.3 .5M363.4 225a11.4 11.4 0 0 1-5.2 1.5"/>
</g>
<!-- layer: Visible -->
<g fill="#000">
<circle cx="125.4" cy="123.9" r=".25"/>
<circle cx="139.9" cy="123.9" r=".25"/>
<circle cx="40.1" cy="144.3" r=".25"/>
<circle cx="125.4" cy="144.3" r=".25"/>
<circle cx="139.9" cy="144.3" r=".25"/>
</g>
<!-- layer: Border -->
<g fill="none" stroke="#000" stroke-width=".25">
<path d="M15 .1h-15v15M20 10.1h390v276.9h-390zM65 5.1v5M115 5.1v5M165 5.1v5M215 5.1v10M265 5.1v5M315 5.1v5M365 5.1v5M405 .1h15v15M15 52.9h5M410 52.9h5"/>
<path d="M15 100.7h5M410 100.7h5M15 148.6h10M405 148.6h10M15 196.4h5M410 196.4h5M15 244.2h5M410 244.2h5M0 282.1v14.9h15M65 287v5M115 287v5M165 287v5"/>
<path d="M215 282.1v9.9M265 287v5M315 287v5M365 287v5M420 282.1v14.9h-15"/>
</g>
<!-- layer: TitleBlock -->
<path d="M230 240.1h180v46.9h-180zM230 250h180M254 240.1v9.9M288 240.1v46.9M349 240.1v46.9M288 260.1h122M349 277.1h61M359 277.1v9.9M395 277.1v9.9" fill="none" stroke="#000" stroke-width=".36"/>
<!-- layer: Dimensions -->
<g fill="none" stroke="#000" stroke-width=".25">
<path d="M208 130.6v19.5M240.4 124.3l-24.4 26.4M208 153.6v64.7M210.1 159.3h34.2M211.9 152l1.9 1.4 1.1 1.4M213.6 153.3l-11.1 12.1M200.1 167.9l-2.4 2.6M242.3 162.8v35.7M183.1 212.3h9.9M196.6 202v16.3M196.6 212.3h.4M197 201v13.3"/>
<path d="M200 216.3h4.6M200.6 212.3h3.4M202.6 202h41.7M208 216.3h15.3"/>
</g>
<path d="M207.5 150.1h1.1l-.6 3.5zM215.6 150.3l.9 .8-2.9 2.2zM199.6 167.6l2.9-2.2-2 2.9zM208 165.1l.6 3.5h-1.1zM242.3 159.3l.6 3.5h-1.1zM241.8 198.5h1.1l-.6 3.5zM193 211.7l3.6 .6-3.6 .6zM196.6 216.3l3.4-.6v1.1zM197 212.3l3.6-.6v1.2zM204.6 215.7l3.4 .6-3.4 .5z" fill="#000" stroke="#000" stroke-width=".25"/>
<g font-size="7">
<text x="289" y="270.6">Endstop Mount</text>
<text x="377.5" y="273">1</text>
<text x="289" y="278.1">10mm Steel Rod</text>
</g>
<g font-size="4.9">
<text x="229.3" y="133.9" transform="rotate(-47 229.3 133.9)">Ø16.5</text>
<text x="206.4" y="145.3" transform="rotate(-90 206.4 145.3)">Ø11.5</text>
<text x="240.8" y="186.7" transform="rotate(-90 240.8 186.7)">42.64</text>
<text x="184.2" y="210.7">.5</text>
<text x="212.5" y="214.7">11.5</text>
<text x="231" y="248.5">Design</text>
<text x="289" y="248.5">Alex Mous</text>
<text x="325.4" y="248.5">16-Feb-19</text>
<text x="350" y="248.5">Alex Mous</text>
<text x="386.4" y="248.5">16-Feb-19</text>
<text x="289" y="258.6">PDF</text>
<text x="350" y="258.6">Complete</text>
<text x="350.6" y="285.7">5.1</text>
<text x="360" y="285.5">16-Feb-19</text>
<text x="399.1" y="285.7">2/4</text>
</g>
<g font-size="3.5">
<text x="39" y="8.8">1</text>
<text x="88.8" y="8.8">2</text>
<text x="138.8" y="8.8">3</text>
<text x="188.7" y="8.8">4</text>
<text x="238.8" y="8.8">5</text>
<text x="288.7" y="8.8">6</text>
<text x="338.8" y="8.8">7</text>
<text x="388.8" y="8.8">8</text>
<text x="16.4" y="30.2">A</text>
<text x="411.4" y="30.2">A</text>
<text x="16.2" y="78">B</text>
<text x="411.2" y="78">B</text>
<text x="16.2" y="125.9">C</text>
<text x="411.2" y="125.9">C</text>
<text x="16.2" y="173.7">D</text>
<text x="411.2" y="173.7">D</text>
<text x="16.2" y="221.6">E</text>
<text x="411.2" y="221.6">E</text>
<text x="16.2" y="269.4">F</text>
<text x="411.2" y="269.4">F</text>
<text x="39" y="290.8">1</text>
<text x="88.8" y="290.8">2</text>
<text x="138.8" y="290.8">3</text>
<text x="188.7" y="290.8">4</text>
<text x="238.8" y="290.8">5</text>
<text x="288.7" y="290.8">6</text>
<text x="338.8" y="290.8">7</text>
<text x="388.8" y="290.8">8</text>
</g>
<g font-size="2.5">
<text x="231" y="242.9">Dept.</text>
<text x="255" y="242.9">Technical reference</text>
<text x="289" y="242.9">Created by</text>
<text x="350" y="242.9">Approved by</text>
<text x="289" y="252.8">Document type</text>
<text x="350" y="252.8">Document status</text>
<text x="289" y="262.9">Title</text>
<text x="350" y="262.9">DWG No.</text>
<text x="350" y="279.9">Rev.</text>
<text x="360" y="279.9">Date of issue</text>
<text x="396" y="279.9">Sheet</text>
</g>
</svg>
